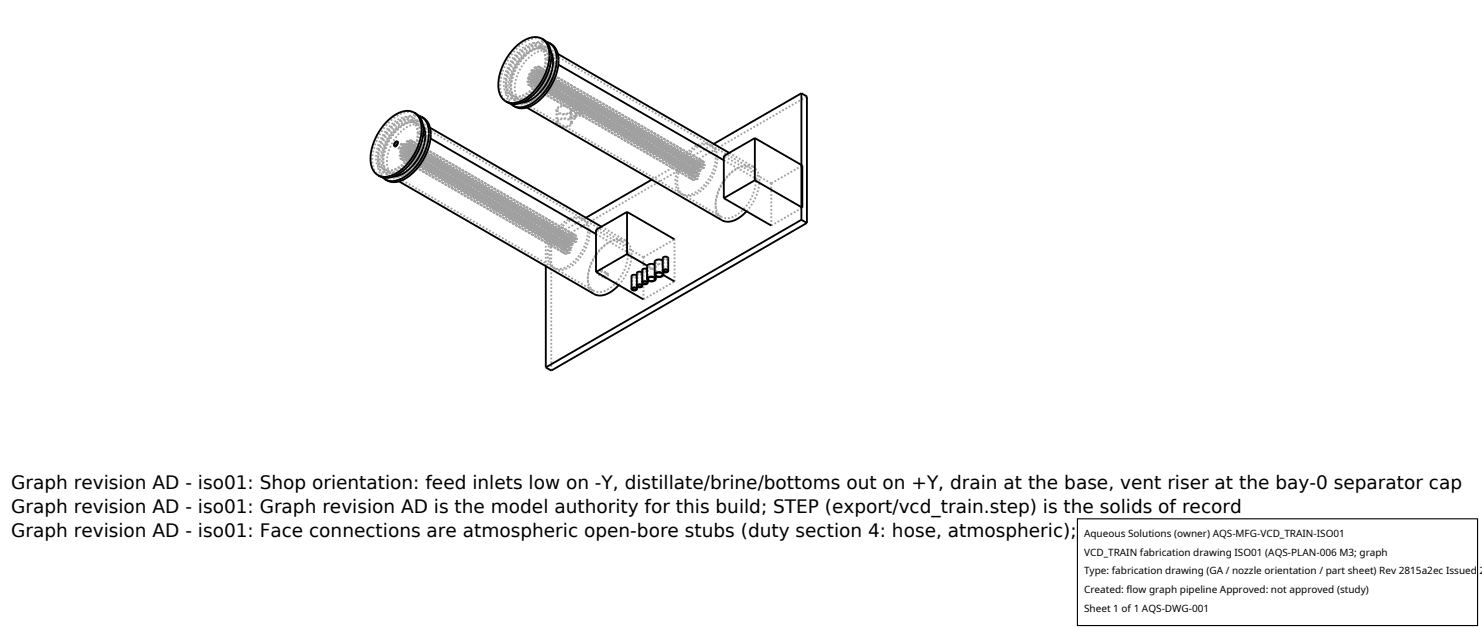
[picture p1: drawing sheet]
<svg xmlns="http://www.w3.org/2000/svg" width="212mm" height="90mm" viewBox="0 0 212 90" stroke-linecap="round" stroke-linejoin="round" font-family="sans-serif">
<g fill="none" stroke="#a0a0a0" stroke-width=".26" stroke-dasharray=".3 .3" stroke-linecap="butt">
<path d="M58.8 17.2l-.4-.1h-.5l-1.1 .4-1.1 .8-.9 1.2-.6 1.5-.2 1.2 .2 1.2 .3 .4 .3 .3M58.8 17.2l.7 .4M58.9 17.2l-.4-.2h-.6l-1.1 .4-1 .8-1 1.3-.6 1.4-.2 1.4 .2 1.2 .2 .4 .4 .3M58.9 17.2l.7 .4M59 16.9l-.4-.2h-.6l-1.2 .4-1.2 1-1 1.4-.7 1.5-.2 1.6 .3 1.2 .2 .4 .4 .3M59 16.9l.8 .4M59.4 16.2l-.5-.2h-.7l-.7 .2-.7 .3-1.3 1.1-1.3 1.6-.7 1.8-.3 1.8 .1 .8 .2 .7 .3 .5 .4 .4M59.5 17.6l-.5-.1-.5-.1-1 .4-1.1 .9-.9 1.2-.6 1.4-.2 1.3 .2 1.2 .2 .4 .4 .3M59.6 17.6l.4 .3 .3 .5 .2 1.1M59.6 19.1l-.2-1.1-.2-.4-.4-.4M59.7 19l-.2-1.1-.3-.4-.3-.3M59.8 16.5l-.6-.1-.6 .1-1.2 .6-1.3 1.1-1.1 1.4-.7 1.6-.3 1.7 .1 1.4 .2 .6 .4 .4"/>
<path d="M59.8 17.3l.6 .7M60 18.9l-.3-1.3-.3-.4-.4-.3M60 18.9l.4 .3M60.1 17.5l.4 .3 .3 .4 .2 1.3M60.1 17.5l1.3 .7M60.2 17.9l.3 .4 .3 .4 .2 1.1M60.2 17.9l22.9 13.3M60.3 19.4l-.2-1-.2-.5-.4-.3M60.5 16.8l-.6-.2h-.7l-.7 .2-.7 .3-1.3 1.1-1.2 1.6-.8 1.8-.3 1.8 .1 .8 .2 .7 .3 .5 .5 .4M60.5 19.5l-.1 1-.4 1.1-.6 1.1-.7 .9-.8 .7-.9 .4-.8 .1-.6-.1M61 19.5l-.1 1.2-.4 1.1-.7 1.2-.7 .9-.9 .8-.9 .5-.9 .1-.7-.2M61 19.5l.5 .3"/>
<path d="M61 19.8l-.1 1.1-.4 1-.6 1.1-.7 .9-.8 .7-.9 .4-.8 .1-.6-.1M72.9 14l.7 .2 .9-.2 .9-.5 .9-.8 .8-1 .6-1.1 .4-1.2 .1-1.1M72.9 14l.8 .4M73.1 13.7l.6 .2 .8-.2 .9-.4 .8-.7 .7-.9 .6-1.1 .3-1.1 .2-1M73.1 13.7l.7 .4M73.1 13.6l.7 .2 .7-.1 .8-.4 .9-.8 .7-.8 .5-1.1 .4-1.1 .1-1M73.1 13.6l.6 .4M73.7 14.4l-.4-.3-.3-.4-.3-1.2 .3-1.6 .6-1.5 1-1.4 1.2-1 1.2-.4h.6l.5 .2M73.7 14l.7 .2 .8-.2 .8-.4 .8-.7 .7-.9 .6-1 .3-1.1 .2-1M73.8 14.1l-.3-.3-.3-.4-.2-1.2 .2-1.4 .7-1.4 .9-1.2 1.1-.9 1-.4h.6l.4 .2M73.9 14.6l-.3-.3-.3-.4-.3-1.3 .2-1.5 .7-1.6 1-1.4 1.2-1 1.2-.4 .6 .1 .4 .1M73.9 14.6l1.3 .8"/>
<path d="M74.4 14.4l-.4-.3-.3-.4-.2-1.1 .2-1.4 .6-1.4 1-1.4 1.1-.8 1.1-.4h.5l.4 .2M74.4 14.4l22.9 13.3M74.5 14.6l-.8-.2M75.3 11.7l.2-.1 .2-.3M75.3 11.7l23.3 13.4M75.4 11.6h.1l.1-.3M75.4 11.6l23.2 13.4M75.5 11.1l.2-.1 .1-.3M75.5 12.1l.2-.1 .1-.2M75.5 11.1l23.2 13.4M75.5 12.1l23.2 13.4M75.5 11h.2v-.3"/>
<path d="M75.5 12.1l.2-.1v-.2M75.5 11l23.2 13.4M75.6 11.2l-.2 .2v.2M75.6 11.2l23.2 13.4M75.6 11.2l-.3 .2v.3M75.6 11.3v-.1M75.7 11.3l-.1-.1M75.7 10.6l-.2 .2v.2M75.7 11.7l-.2 .1v.3M75.7 10.6l23.2 13.4M75.7 11.7l23.2 13.4M75.7 10.6l-.2 .2v.3"/>
<path d="M75.7 10.7v-.1M75.7 11.8v-.1M75.8 10.7l-.1-.1M75.8 11.8l-.1-.1M75.8 11.4l.2-.1 .1-.2M75.8 10.5l.2-.1 .1-.2M75.8 12.3l.2-.1 .1-.2M75.8 11.4l23.2 13.4M75.8 10.5l23.2 13.4M75.8 12.3l23.2 13.4M75.8 10.4h.2l.1-.2M75.8 10.4l23.2 13.4"/>
<path d="M76 10.8l.2-.1 .1-.2M76 11.7l.2-.1 .1-.2M76 10.8l23.2 13.4M76 11.7l23.2 13.4M76 11l-.2 .1v.3M76 10.1l-.2 .1v.2M76 11.9l-.2 .1v.3M76 11l23.2 13.4M76 10.1l23.2 13.4M76 11.9l23.2 13.4M76 10.8l23.3 13.4M76 11.7l23.3 13.4"/>
<path d="M76.1 10.9l-.3 .2v.3M76.1 10l-.3 .2v.3M76.1 11.9l-.3 .1v.3M76.1 10.9l23.2 13.4M76.1 10l23.2 13.4M76.1 11.9l23.2 13.4M76.1 11.1l-.1-.1M76.1 10.2l-.1-.1M76.1 12l-.1-.1M76.1 11.1v-.2M76.1 10.2v-.2M76.1 12v-.1"/>
<path d="M76.3 11.1h.1l.2-.3M76.3 10.1l.1-.1 .2-.3M76.3 12.2l.2-.1 .1-.2M76.3 11.1l23.2 13.4M76.3 10.1l23.2 13.4M76.3 12.2l23.2 13.4M76.3 10.4l-.3 .1v.3M76.3 11.3l-.3 .1v.3M76.3 10.4l23.2 13.4M76.3 11.3l23.2 13.4M76.3 11.1l.1-.1 .1-.2M76.3 10h.1l.1-.2"/>
<path d="M76.3 12.2l.1-.1 .1-.2M76.3 10l23.2 13.4M76.3 10.5v-.1M76.3 11.4v-.1M76.5 10.5h.2l.1-.3M76.5 11.5l.2-.1 .1-.3M76.5 10.5l23.2 13.4M76.5 11.5l23.2 13.4M76.5 10.7l-.2 .1v.3M76.5 9.7l-.2 .1v.2M76.5 11.8l-.2 .1v.3M76.5 10.7l23.2 13.4"/>
<path d="M76.5 9.7l23.2 13.4M76.5 11.8l23.2 13.4M76.5 11.4h.2l.1-.3M76.5 11.4l23.2 13.4M76.5 9.6l-.3 .2 .1 .3M76.5 11.7l-.2 .2v.3M76.5 9.6l23.2 13.4M76.5 11.7l23.2 13.4M76.5 10.8v-.1M76.5 9.8v-.1M76.5 11.9v-.1M76.6 10.8l-.1-.1"/>
<path d="M76.6 9.7l-.1-.1M76.6 11.9l-.1-.2M76.7 10.9l.2-.1 .1-.3M76.7 10l.2-.1 .1-.3M76.7 10.9l23.2 13.4M76.7 10l23.2 13.4M76.7 10.1l-.2 .1v.3M76.7 11l-.2 .2v.2M76.7 10.1l23.2 13.4M76.7 11l23.2 13.4M76.7 10.8h.2l.1-.2M76.7 9.9h.2l.1-.3"/>
<path d="M76.7 10.8l23.2 13.4M76.7 9.9l23.2 13.4M76.7 11l-.2 .2v.3M76.7 10.1l23.3 13.4M76.7 11l23.3 13.4M76.8 10.2l-.1-.1M76.8 11.1l-.1-.1M76.9 10.5l-.2 .1v.2M76.9 9.5l-.2 .2v.2M76.9 10.5l23.3 13.4M76.9 9.5l23.3 13.4M77 10.4l-.3 .2v.3"/>
<path d="M77 9.5l-.3 .2v.3M77 10.4l23.2 13.4M77 9.5l23.2 13.4M77 10.6l-.1-.1M77 9.6l-.1-.1M77 10.5v-.1M77 9.6v-.1M77 10.1h.2l.2-.3M77 10.1l23.3 13.4M77.1 10.1h.1l.1-.3M77.1 10.1l23.2 13.4M77.1 6.7l-.5-.2h-.5l-1.1 .4-1 .9-.9 1.2-.6 1.5-.2 1.3 .2 1.1 .6 .7"/>
<path d="M77.1 6.7l.6 .4M77.1 6.6l-.4-.1h-.5l-1.1 .4-1.1 .8-1 1.3-.6 1.5-.2 1.4 .2 1.1 .3 .4 .4 .3M77.1 6.6l.8 .5M77.2 10.6l.2-.1 .1-.2M77.2 10.6l23.2 13.4M77.3 9.7l-.2 .2v.2M77.3 9.7l23.2 13.4M77.3 6.3l-.5-.1-.5-.1-1.2 .4-1.2 1-1 1.4-.7 1.6-.2 1.5 .2 1.3 .3 .4 .4 .3M77.3 6.3l.8 .5M77.3 9.7l-.3 .1v.3M77.3 9.8v-.1M77.4 9.8l-.1-.1"/>
<path d="M77.4 10.2l-.2 .1v.3M77.4 10.2l23.2 13.4M77.5 10.3l-.1-.1M77.7 5.7l-.6-.2h-.6l-.7 .1-.8 .4-1.4 1.1-1.1 1.5-.7 1.7-.4 1.9 .1 .8 .2 .7 .4 .6 .4 .3M77.7 7.1l-.4-.2h-.5l-1.1 .4-1.1 .9-.9 1.2-.6 1.4-.2 1.4 .2 1.1 .3 .4 .3 .3M77.9 7.1l.4 .3 .2 .4 .2 1.2M77.9 8.5l-.2-1.1-.6-.7M78 8.5l-.3-1.1-.2-.4-.4-.4M78 6l-.5-.1-.6 .1-1.3 .6-1.3 1.1-1 1.4-.7 1.6-.4 1.6 .1 1.5 .3 .5 .3 .5M78.1 6.8l.6 .6M78.2 8.3l-.2-1.2-.3-.5-.4-.3M78.2 8.3l.5 .3"/>
<path d="M78.3 6.9l.4 .3 .3 .5 .3 1.3M78.3 6.9l1.4 .8M78.4 7.4l.6 .7 .3 1.2M78.4 7.4l23 13.2M78.6 8.9l-.3-1.1-.2-.4-.4-.3M78.7 6.3l-.5-.2h-.7l-.7 .1-.7 .4-1.3 1-1.2 1.6-.8 1.7-.3 1.9v.8l.3 .7 .3 .6 .4 .3M78.7 9l-.1 1-.3 1.1-.6 1-.8 1-.8 .7-.8 .4-.8 .1-.7-.2M79.3 9l-.2 1-.4 1.2-.5 1.1-.9 1.1-.9 .8-.9 .5-.9 .1-.7-.2M79.3 9l.4 .2M79.3 9.3l-.2 1-.3 1-.6 1.1-.7 .9-.9 .8-.8 .4-.8 .1-.6-.2M79.5 15.7l.3 .5 .8 .2 .7-.2 .3-.2 .1-.3M79.5 17.5l.3 .5 .8 .2 .7-.2 .3-.2 .1-.3"/>
<path d="M79.5 17.5v-1.8M79.6 15.7l.3 .4 .6 .2 .8-.2 .2-.4M79.6 17.5l.3 .4 .6 .2 .7-.2 .3-.4M79.6 17.5v-1.8M81.3 15.3l-.5-.1h-.6l-.4 .2-.2 .3M81.3 17.1l-.5-.1h-.6l-.4 .2-.2 .3M81.4 15.3l-.6-.2h-.6l-.6 .3-.1 .3M81.4 17.1l-.6-.2h-.6l-.5 .3-.2 .3M81.5 15l.1 .1 .2 .1 .3-.1 .1-.1M81.5 16.8l.1 .1 .2 .1h.3l.1-.2M81.5 16.8v-1.8M81.5 15.7l-.2-.4"/>
<path d="M81.5 17.5l-.2-.4M81.5 17.5v-1.8M81.6 15l.2 .1 .3-.1M81.6 16.8l.2 .2 .3-.2M81.6 16.8v-1.8M81.7 15.7l-.1-.2-.2-.2M81.7 17.5l-.1-.2-.2-.2M81.7 17.5v-1.8M82.1 14.9l-.4-.1-.1 .2M82.1 16.7l-.4-.1-.1 .2M82.1 14.8h-.4l-.2 .2M82.1 16.6h-.4l-.2 .2"/>
<path d="M82.1 15v-.1M82.1 16.8v-.1M82.1 16.8v-1.8M82.2 14.5l.1 .2 .3 .1 .3-.1 .1-.2M82.2 16.3l.1 .2 .3 .1 .3-.1 .1-.2M82.2 16.3v-1.8M82.2 15l-.1-.2M82.2 16.8l-.1-.2M82.2 16.8v-1.8M82.3 14.5l.3 .2 .3-.2M82.3 16.3l.3 .2 .3-.2M82.3 16.3v-1.8"/>
<path d="M82.8 14.4h-.3l-.2 .1M82.8 16.2h-.3l-.2 .1M82.9 14.4l-.4-.1-.3 .2M82.9 16.2l-.4-.1-.3 .2M82.9 14.5l-.1-.1M82.9 16.3l-.1-.1M82.9 16.3v-1.8M83 14.5l-.1-.1M83 16.3l-.1-.1M83 16.3v-1.8M54.6 24.5l.8 .2 .8-.1 1-.5 .8-.8 .8-.9 .6-1.2 .4-1.1 .2-1.2M54.6 24.5l.8 .5"/>
<path d="M54.8 24.2l.7 .2 .7-.1 .8-.4 .9-.7 .7-1 .6-1 .4-1.1 .1-1.1M54.8 24.2l.8 .5M54.8 24.1l.7 .2 .8-.1 .8-.4 .8-.7 .7-.9 .6-1 .3-1.1 .1-1M54.8 24.1l.7 .4M55.4 25l-.4-.3-.3-.5-.2-1.2 .2-1.6 .7-1.6 1.1-1.4 1.2-.9 1.1-.4h.6l.4 .2M55.5 24.5l.7 .2 .8-.1 .7-.4 .8-.7 .8-1 .5-1 .4-1 .1-1.1M55.6 24.7l-.6-.7-.3-1.1 .3-1.5 .6-1.4 .9-1.3 1.1-.9 1.1-.3h.5l.4 .1M55.7 25.1l-.4-.3-.3-.4-.3-1.2 .3-1.6 .6-1.5 1-1.4 1.2-1 1.2-.4h.6l.5 .2M55.7 25.1l1.3 .8M56.1 25l-.4-.4-.2-.4-.2-1.1 .2-1.5 .6-1.4 .9-1.2 1.1-.8 1.1-.4h.6l.4 .1M56.1 25l23 13.2M56.3 25.2l-.9-.2"/>
<path d="M56.4 20.9l.8 .4M56.4 20.8l.8 .4M56.7 20.3l.8 .4M56.8 20.2l.7 .5M57.1 22.2l.2-.1 .1-.2M57.1 22.2l23.2 13.4M57.2 21.3l.3-.1 .1-.4M57.2 21.2h.2l.2-.3M57.2 21.6l.2-.1 .1-.2M57.2 22.7l.2-.1 .1-.3M57.2 21.6l23.2 13.4M57.2 22.7l23.2 13.4"/>
<path d="M57.2 22.6h.2l.1-.3M57.2 22.6l23.2 13.4M57.3 21.8l-.2 .1v.3M57.3 21.8l23.2 13.4M57.3 21.7l-.2 .2v.3M57.3 21.7l23.3 13.4M57.4 21.9l-.1-.1M57.4 21.9l-.1-.2M57.4 21.2l-.2 .1v.3M57.4 22.2l-.2 .2v.2M57.4 21.2l23.3 13.4M57.4 22.2l23.3 13.4"/>
<path d="M57.5 21.2l-.3 .1v.3M57.5 22.2l-.3 .2v.3M57.5 21.2l23.2 13.4M57.5 22.2l23.2 13.4M57.5 21.3l-.1-.1M57.5 22.3l-.1-.1M57.5 20.7l-.3 .2v.3M57.5 21.3v-.1M57.5 22.3v-.1M57.5 21.9h.3l.1-.3M57.5 21h.2l.2-.3M57.5 22.8h.2l.2-.3"/>
<path d="M57.5 21.9l23.3 13.4M57.5 21l23.3 13.4M57.5 22.8l23.3 13.4M57.5 20.7h-.1l-.2 .2-.1 .2 .1 .2M57.6 20.9l-.1-.2M57.6 21.9l.1-.1 .1-.2M57.6 21l.1-.1 .1-.2M57.6 22.8h.1l.1-.3M57.6 21.9l23.2 13.4M57.6 21l23.2 13.4M57.6 22.8l23.2 13.4M57.6 20.8l-.1-.1"/>
<path d="M57.8 21.3h.2l.1-.3M57.8 22.3l.2-.1 .1-.3M57.8 21.3l23.2 13.4M57.8 22.3l23.2 13.4M57.8 21.5l-.2 .1v.3M57.8 20.6l-.2 .1v.3M57.8 22.4l-.2 .2v.2M57.8 21.5l23.2 13.4M57.8 20.6l23.2 13.4M57.8 22.4l23.2 13.4M57.8 22.2h.2l.1-.3M57.8 22.2l23.2 13.4"/>
<path d="M57.8 21.5l-.3 .1v.3M57.8 20.6l-.3 .1v.3M57.8 22.4l-.3 .1v.3M57.8 21.6v-.1M57.8 20.7v-.1M57.8 22.5v-.1M57.9 21.6l-.1-.1M57.9 20.7l-.1-.1M57.9 22.5l-.1-.1M58 21.7l.2-.1 .1-.3M58 20.6h.2l.1-.3M58 22.7h.2l.1-.3"/>
<path d="M58 21.7l23.2 13.4M58 20.6l23.2 13.4M58 22.7l23.2 13.4M58 20.9l-.2 .1v.3M58 21.8l-.2 .2v.2M58 20.9l23.2 13.4M58 21.8l23.2 13.4M58 21.6h.2l.1-.2M58 20.6l.2-.1 .1-.2M58 22.7l.2-.1 .1-.2M58 21.6l23.2 13.4M58 20.9l-.2 .2v.2"/>
<path d="M58 21.8l-.2 .2v.3M58.1 21l-.1-.1M58.1 21.9l-.1-.1M58.2 21.1l.2-.1 .1-.2M58.2 22l.2-.1 .1-.2M58.2 21.1l23.2 13.4M58.2 22l23.2 13.4M58.2 21.3l-.2 .1v.2M58.2 20.2l-.2 .1v.3M58.2 22.3l-.2 .1v.3M58.2 21.3l23.2 13.4M58.2 20.2l23.2 13.4"/>
<path d="M58.2 22.3l23.2 13.4M58.2 21h.2l.1-.2M58.2 21l23.3 13.4M58.2 22l23.3 13.4M58.3 21.2l-.3 .2v.3M58.3 20.2l-.3 .1v.3M58.3 22.3l-.3 .1v.3M58.3 21.2l23.2 13.4M58.3 20.2l23.2 13.4M58.3 22.3l23.2 13.4M58.3 21.4l-.1-.1M58.3 20.3l-.1-.1"/>
<path d="M58.3 22.4l-.1-.1M58.3 21.3v-.1M58.3 20.3v-.1M58.3 22.4v-.1M58.5 21.4l.2-.1 .1-.2M58.5 20.5l.2-.1 .1-.2M58.5 21.4l23.2 13.4M58.5 20.5l23.2 13.4M58.5 20.7l-.3 .1v.2M58.5 21.6l-.3 .1v.3M58.5 20.7l23.2 13.4M58.5 21.6l23.2 13.4"/>
<path d="M58.5 21.4l.1-.1 .1-.2M58.5 20.5l.1-.1 .1-.2M58.5 20.6l-.3 .2v.3M58.5 21.5l-.3 .2v.3M58.5 20.6l23.2 13.4M58.5 21.5l23.2 13.4M58.5 20.8v-.1M58.5 21.7v-.1M58.5 20.8v-.2M58.5 21.7v-.2M58.7 21l-.2 .1v.3M58.7 20.1l-.2 .1v.3"/>
<path d="M58.7 21l23.2 13.4M58.7 20.1l23.2 13.4M58.7 20l-.2 .2v.3M58.7 20l23.2 13.4M58.7 21.1v-.1M58.7 20.2v-.1M58.8 21.1l-.1-.1M58.8 20.2l-.1-.2M58.8 20.7l.2-.1 .1-.2M58.8 20.7l23.2 13.4M58.9 21.1h.2l.1-.3M58.9 21.1l23.2 13.4"/>
<path d="M58.9 21.1l.2-.1 .1-.2M59 20.3l-.2 .1v.3M59 20.3l23.2 13.4M59 20.2l-.2 .2v.3M59 20.2l23.3 13.4M59.1 20.4l-.1-.1M59.1 20.4l-.1-.2M59.2 20.7l-.3 .2v.2M59.2 20.7l23.2 13.4M59.2 20.7l-.3 .1v.3M59.2 20.8v-.1M78 38v-3.6"/>
<path d="M78 34.4l5.7-3.3M78.7 34.8l-.7-.4M78.7 34.8l36.5-21M79.1 38.2l-.4-.3-.3-.4-.2-1.1 .2-1.4 .7-1.5 .9-1.2 1.1-.9 1.1-.4 .9 .2M79.3 38.4l-.3-.3-.3-.4-.2-1.2 .2-1.3 .6-1.5 .9-1.3 1.1-.9 1.1-.3h.5l.5 .1M79.3 38.4l5.5 3.1M80.3 35.6l.2-.1 .1-.2M80.4 35l.2-.1 .1-.2M80.4 36.1l.2-.1 .1-.3M80.4 36h.2l.1-.3M80.5 35.2l-.2 .1v.3M80.6 35.1l-.3 .2v.3"/>
<path d="M80.6 35.3l-.1-.1M80.6 35.3v-.2M80.7 34.6l-.3 .1v.3M80.7 35.6l-.3 .2v.2M80.7 35.6l-.3 .1v.4M80.7 34.7v-.1M80.7 35.7v-.1M80.8 35.3h.2l.1-.3M80.8 34.4h.2l.1-.3M80.8 36.2h.2l.1-.3M80.8 35.3h.1l.1-.3M80.8 34.4l.2-.1v-.2"/>
<path d="M80.8 36.2h.1l.1-.3M81 34.7h.2l.1-.3M81 35.7l.2-.1 .1-.3M81 34.9l-.2 .2v.2M81 34l-.2 .1v.3M81 35.8l-.2 .2v.2M81 34.7l.2-.1 .1-.2M81 35.6h.2l.1-.3M81 34.9l-.2 .1v.3M81 35.8l-.2 .1v.3M81 35v-.1M81 34.1v-.1"/>
<path d="M81 35.9v-.1M81.1 35l-.1-.1M81.1 34.1l-.1-.1M81.1 35.9l-.1-.1M81.2 35.1l.2-.1 .1-.3M81.2 34l.2-.1 .1-.2M81.2 36.1h.2l.1-.3M81.2 34.3l-.2 .2v.2M81.2 35.2l-.2 .2v.2M81.2 35h.2l.1-.2M81.2 36.1l.2-.1 .1-.2M81.2 35.2l-.2 .2v.3"/>
<path d="M81.3 34.4l-.1-.1M81.3 35.3l-.1-.1M81.4 34.5l.2-.1 .1-.2M81.4 35.4l.2-.1 .1-.2M81.4 34.7l-.2 .1v.2M81.4 33.6l-.2 .1v.3M81.4 35.7l-.2 .1v.3M81.5 34.4h.1l.1-.2M81.5 35.4l.1-.1 .1-.2M81.5 34.6l-.3 .2v.3M81.5 33.6l-.3 .1v.3M81.5 35.7l-.3 .1v.3"/>
<path d="M81.5 34.8l-.1-.1M81.5 33.7l-.1-.1M81.5 35.8l-.1-.1M81.5 34.7v-.1M81.5 33.7v-.1M81.5 35.8v-.1M81.7 34.8l.2-.1 .1-.2M81.7 33.9l.2-.1 .1-.2M81.7 34.1l-.2 .1v.2M81.7 35l-.2 .1v.3M81.7 34l-.3 .2v.3M81.7 34.9l-.3 .2v.3"/>
<path d="M81.7 34.2v-.1M81.7 35.1v-.1M81.7 34.2v-.2M81.7 35.1v-.2M81.9 34.4l-.2 .1v.3M81.9 33.5l-.2 .1v.3M81.9 33.4l-.2 .2v.3M82 34.5l-.1-.1M82 33.6l-.1-.1M82 33.6l-.1-.2M82 34.1l.2-.1 .1-.2M82.1 34.5h.2l.1-.3"/>
<path d="M82.1 34.5l.2-.1 .1-.2M82.2 33.7l-.2 .1v.3M82.3 33.6l-.3 .2v.3M82.3 33.8l-.1-.1M82.3 33.8v-.2M82.4 34.1l-.3 .2v.2M82.4 34.1l-.3 .1v.3M82.4 34.2v-.1M83.1 31.2l.4 .3 .2 .4 .3 1.1M83.4 31.3l.3 .4 .3 .4 .2 1.1M83.4 31.3l5.4 3.2M84 33l-.2 1.1-.3 1.1-.6 1-.7 1-.9 .7-.8 .4-.8 .1-.6-.2"/>
<path d="M84.2 33.2l-.1 1.1-.4 1-.6 1.1-.7 .9-.9 .7-.7 .4-.8 .2-.7-.2M85.1 33.4l5.1 3M85.4 39.2l.4-.1 .1-.4M85.4 39.2l1 .5M85.5 39.1l.2-.1 .2-.3M85.5 39.1l.9 .5M85.8 38.6l-.3 .1v.4M85.8 38.6l.9 .5M85.8 38.5h-.2l-.1 .2-.1 .3v.2M85.8 38.5l1 .5M85.9 38.7l-.1-.1M85.9 32.4l3.4 1.9"/>
<path d="M85.9 38.7l-.1-.2M86.4 39.7l.3-.1 .1-.4M86.4 39.6l.3-.1 .1-.2M86.7 39.1l-.3 .2v.3M86.8 39h-.2l-.2 .3-.1 .2 .1 .2M86.8 39.3l-.1-.2M86.8 39.2v-.2M88.8 34.5l.4 .3 .3 .5 .2 1.1M89.3 34.3l-.5-.2h-.5l-1.3 .5-1.1 .9-1 1.4-.7 1.5-.2 1.5 .2 1.3 .3 .5 .4 .3M89.7 36.4l-.1 1-.4 1-.6 1.1-.7 1-.8 .7-.9 .4-.7 .1-.7-.2M90.2 39.5l.1 .1 .3 .1 .2-.1 .2-.1M90.2 36.4l-.2-1.3-.3-.4-.4-.4"/>
<path d="M90.3 39.5l.3 .1 .3-.1M90.3 39.5v1.8M90.8 39.3h-.3l-.2 .2M90.9 39.5l-.1-.2M90.9 39.5v1.8M91 39l.1 .2h.2h.3l.1-.2M91 39.5v-.1M91 39.5v1.4M91.1 39l.2 .2 .3-.2M91.1 39v1.8M91.6 38.9h-.4l-.1 .1M91.6 39v-.1"/>
<path d="M91.6 39v1.8M91.7 38.6l.1 .1 .3 .1 .3-.1 .1-.1M91.7 39v-.1M91.7 39v1.4M91.8 38.6l.3 .1 .3-.1M91.8 38.6v1.8M91.9 36.7l-6.8-3.9M91.9 36.7l4.4-2.5M92.3 38.4h-.3l-.2 .2M92.4 38.6l-.1-.2M92.4 38.6v1.8M92.4 38l.2 .3 .4 .1 .5-.1 .2-.3"/>
<path d="M92.5 38.6l-.1-.2M92.5 38.6v1.4M92.5 38l.2 .2 .3 .1 .4-.1 .1-.2M92.5 38v1.8M93.1 25.7l8.8-5.2M93.4 37.8h-.5l-.4 .2M93.5 37.4l.2 .2 .4 .2 .5-.1 .1-.3M93.5 38l-.1-.2M93.5 38v1.8M93.6 37.4l.2 .2 .3 .1 .3-.1 .2-.2M93.6 37.4v1.8M93.7 38l-.2-.2"/>
<path d="M93.7 38v1.5M94.5 37.2l-.6-.1-.3 .3M94.6 37.4l-.1-.2M94.6 37.4v1.8M94.7 36.9l.1 .1 .2 .1 .3-.1 .1-.1M94.7 39.3l-2.3-1.4M94.7 37.4v-.2M94.7 37.4v1.4M94.8 36.9l.2 .1 .3-.1M94.8 36.9v1.8M95.3 36.8l-.4-.1-.1 .2M95.3 36.9v-.1"/>
<path d="M95.3 36.9v1.8M97.3 27.7l-.4-.3-.2-.5-.2-1.1 .2-1.5 .6-1.4 1-1.2 1.1-.9 1.1-.3 .9 .1M97.6 27.8l-.4-.3-.3-.4-.2-1.1 .2-1.4 .7-1.5 .9-1.2 1.1-.9 1.1-.4h.5l.4 .2M97.6 27.8l5.4 3.2M98.6 25.1l.2-.1 .1-.3M98.6 25h.1l.1-.3M98.7 24.5l.2-.1 .1-.3M98.7 25.5l.2-.1 .1-.2M98.7 24.4h.2l.1-.3M98.8 24.6l-.2 .2v.2M98.8 24.6l-.2 .2v.3M98.8 24.7v-.1"/>
<path d="M98.9 24.7l-.1-.1M98.9 24l-.2 .2v.2M98.9 25.1l-.2 .1v.3M98.9 24l-.2 .2v.3M99 24.1l-.1-.1M99 25.2l-.1-.1M99 24.8l.2-.1 .1-.2M99 23.9l.2-.1 .1-.2M99 25.7l.2-.1 .1-.2M99 23.8h.2l.1-.2M99.2 24.2l.2-.1 .1-.2M99.2 25.1h.2l.1-.3"/>
<path d="M99.2 24.4l-.2 .1v.3M99.2 23.5l-.2 .1v.2M99.2 25.3l-.2 .1v.3M99.3 24.2l.1-.1 .1-.2M99.3 25.1l.1-.1 .1-.2M99.3 24.3l-.3 .2v.3M99.3 23.4l-.3 .2v.3M99.3 25.3l-.3 .1v.3M99.3 24.5l-.1-.1M99.3 23.6l-.1-.1M99.3 25.4l-.1-.1M99.3 24.5v-.2"/>
<path d="M99.3 23.6v-.2M99.3 25.4v-.1M99.5 24.5h.2l.1-.3M99.5 23.5l.2-.1 .1-.3M99.5 25.6l.2-.1 .1-.2M99.5 23.8l-.2 .1v.3M99.5 24.7l-.2 .1v.3M99.5 24.5l.2-.1v-.2M99.5 23.4h.2v-.2M99.5 25.6l.2-.1v-.2M99.5 23.8l-.3 .1v.3M99.5 24.7l-.3 .1v.3"/>
<path d="M99.5 23.9v-.1M99.5 24.8v-.1M99.7 23.9h.2l.1-.3M99.7 24.9l.2-.1 .1-.3M99.7 24.1l-.2 .1v.3M99.7 23.1l-.2 .1v.2M99.7 25.2l-.2 .1v.3M99.7 23.9l.2-.1 .1-.2M99.7 24.8h.2l.1-.3M99.7 23l-.2 .2v.3M99.7 25.1l-.2 .2v.3M99.7 24.2v-.1"/>
<path d="M99.7 23.2v-.1M99.7 25.3v-.1M99.8 24.2l-.1-.1M99.8 23.1l-.1-.1M99.8 25.3l-.1-.2M99.9 24.3l.2-.1 .1-.3M99.9 23.4l.2-.1 .1-.3M99.9 23.5l-.2 .2v.2M99.9 24.4l-.2 .2v.2M99.9 24.2h.2l.1-.2M99.9 23.3h.2l.1-.3M100 23.5l-.3 .1v.3"/>
<path d="M100 24.4l-.3 .2v.3M100 23.6l-.1-.1M100 24.5l-.1-.1M100 23.6v-.1M100 24.5v-.1M100.2 23.9l-.3 .1v.2M100.2 22.9l-.3 .2v.2M100.2 23.8l-.3 .2v.3M100.2 22.9l-.3 .1v.4M100.2 24v-.1M100.2 23v-.1M100.2 23.9v-.1"/>
<path d="M100.3 23.5h.2l.1-.3M100.3 23.5h.1l.1-.3M100.4 24l.2-.1 .1-.2M100.5 23.1l-.2 .1v.3M100.5 23.2v-.1M100.6 23.2l-.1-.1M100.6 23.6l-.2 .1v.3M100.7 23.7l-.1-.1M101.4 20.6l.6 .7 .2 1.2M101.6 20.8l.4 .3 .3 .5 .2 1.1M101.6 20.8l5.5 3.2M102.2 22.5l-.1 1.1-.4 1-.5 1.1-.8 .9-.7 .7-.9 .4-.8 .2-.7-.2"/>
<path d="M102.5 22.7l-.1 1-.4 1-.6 1.1-.7 .9-.8 .7-.8 .5-.8 .1-.7-.2M103 31l-.3-.3-.3-.5-.2-1.2 .3-1.4 .6-1.3 .9-1.3 1.1-.9 1.1-.3h.5l.4 .2M103.4 22.9l5.1 2.9M104.2 21.8l3.3 2M106.6 30.2l.8-1.1 .6-1.1 .3-1.1 .2-1.1M107.1 24l.4 .3 .2 .4 .2 1.1M107.5 23.8l-.4-.2h-.6l-1.2 .4-1.2 1.1-1 1.3-.7 1.5-.2 1.6 .2 1.2 .3 .4 .4 .4M107.9 25.8l-.1 1.1-.4 1.1-.5 1-.7 .9-.8 .6-.9 .5-.8 .2-.7-.2M108.5 25.8l-.3-1.2-.3-.5-.4-.3M110.2 26.2l-6.8-3.9M110.2 32.2v-6M110.2 32.2l4.4-2.5"/>
<path d="M110.2 26.2l4.4-2.6M78.7 52.9v-18.1M84.8 41.5l-.4-.3-.3-.4-.1-1.2 .2-1.4 .6-1.4 .9-1.2 1.1-.9 1.1-.4h.6l.3 .2M88.4 40.7l.7-.9 .6-1.1 .4-1.3 .1-1M91.9 42.8v-6.1M91.9 42.8l4.4-2.6M96.3 40.2v-6"/>
</g>
<g fill="none" stroke="#000" stroke-width=".26">
<path d="M59.1 16.1l.6 .4 .4 .5 .3 .6 .1 .8-.3 1.8-.8 2-1.3 1.7-.7 .6-.8 .5-.6 .3-.7 .1-.6-.1-.7-.3M59.1 16.1l.5 .3 .3 .5 .2 .7 .1 .8v.9l-.3 1-.7 1.7-1.3 1.7-1.3 1.1-.7 .3-.7 .1h-.6l-.6-.2M59.1 16.1l-.5-.2-.6-.1-.7 .2-.7 .3-1.4 1.1-1.2 1.6-.8 1.8-.3 1.8 .1 .7 .2 .8 .3 .5 .5 .4M59.8 16.5l.4 .2M60.2 16.7l.4 .4 .4 .5 .2 .6 .1 .8-.3 1.7-.8 1.9-1.2 1.7-1.4 1.1-.7 .3-.7 .1h-.6l-.6-.2M60.2 16.7l.6 .4 .3 .4 .3 .7 .1 .8-.2 1.8-.9 2-1.2 1.7-.8 .6-.7 .5-.7 .3-.7 .1-.6-.1-.7-.3M60.4 18l.3 .6v.7M60.4 19.2l.3 .1M60.7 19.3l-.1 1.1-.3 1-.5 1-.6 .9-.7 .8-.8 .6-.7 .4-.7 .1M61.4 18.2l24.5 14.2M61.5 19.8l23.6 13.6M72.9 14.8l.4 .3"/>
<path d="M75.2 15.4l28 16.1 .8 .2 .9-.2 .9-.6 .8-.7M77.4 5.5l.5 .4 .5 .5 .2 .7 .1 .8v1l-.2 .9-.9 1.9-1.2 1.6-.7 .7-.8 .5-.7 .3-.8 .1-.6-.1-.6-.3M77.4 5.5l.5 .4 .3 .5 .2 .7 .1 .9-.3 1.7-.8 1.8-1.2 1.6-.8 .7-.7 .5-.6 .3-.7 .1h-.6l-.6-.2M77.4 5.5l-.5-.2h-.7l-.6 .1-.7 .4-1.4 1.1-1.2 1.6-.8 1.8-.3 1.8v.8l.2 .6 .4 .6 .4 .4M78 6l.4 .1M78.4 6.1l.5 .4 .3 .6 .3 .7v.8l-.3 1.7-.8 1.8-1.1 1.6-.8 .7-.7 .5-.7 .3-.7 .1h-.6l-.5-.2M78.4 6.1l.6 .4 .4 .5 .3 .6 .1 .9-.1 1-.2 .9-.8 1.9-1.2 1.6-.7 .7-.9 .5-.7 .3-.8 .1-.5-.1-.6-.3M78.7 7.4l.2 .6 .1 .8M78.7 8.6l.3 .2M79 8.8l-.1 1-.3 1-.4 .9-.6 1-.8 .8-.7 .6-.9 .4-.7 .1M79.7 7.7l24.5 14.1M79.7 9.2l23.7 13.7"/>
<path d="M107.8 19.7l-4.4 2.6v6M107.8 19.7l6.8 3.9v6.1l-6.8-4M107.8 19.7v6M114.5 13.3v18.1M114.5 13.3l.7 .5v18M114.5 13.3l-12.6 7.2M54.7 25.3l.3 .3M56.5 20.3l.2-.1 .1 .2-.1 .4-.3 .1-.1-.2zM56.5 20.3h.2l.1 .2-.1 .2-.2 .1-.1-.2zM57 25.9l28 16.1 .7 .2 .9-.2 .9-.5 .9-.8M78 38v14.5M85.1 38.8l6.8 4"/>
<path d="M89.6 30.3l-4.5 2.5v6M89.6 36.3l2.8 1.6M89.6 30.3v6M89.6 30.3l6.7 3.9M89.6 36.3l-4.5 2.5M91 39.4l-.4-.2-.4 .2v1.9M91.7 38.9l-.4-.1-.3 .2v1.8M92.4 39.8l.2-.2 .4-.1 .5 .1 .2 .2M92.4 39.8l.2 .3 .4 .1 .5-.1 .2-.3M92.4 38.4l-.4-.1-.3 .2v1.9M92.6 39.7l.6-.1 .3 .1v.2l-.2 .2h-.4l-.3-.2zM93.1 25.7l-9.4 5.4"/>
<path d="M93.5 37.8l-.6-.1-.5 .2v1.9M93.5 39.2l.2-.2 .4-.1 .4 .1 .2 .2M93.5 39.2l.2 .3 .4 .1 .5-.1 .1-.3M93.7 39.5v.3M93.7 39.1l.6-.2 .2 .2 .1 .1-.2 .3h-.4l-.3-.2zM94.7 37.2l-.6-.2-.6 .3v1.9M94.7 38.7l.1-.2h.2h.3l.1 .2M94.7 38.7l.1 .1 .2 .1 .3-.1 .1-.1M94.7 38.7v-1.9l.3-.2 .3 .1 .1 .1v1.9M94.7 39.3l1.6 .9M94.7 38.8v.4M94.8 38.6l.3-.1 .2 .2-.3 .1-.2-.1z"/>
<path d="M103.4 28.3l6.8 3.9M107.8 25.7l-4.4 2.6M114.5 31.4l.7 .4M114.5 31.4l-36.5 21.1M115.2 31.8l-36.5 21.1-.7-.4M90.2 41.3l.1-.2 .3-.1 .3 .1 .1 .2M90.2 41.3l.1 .1 .2 .1 .3-.1 .2-.1M90.3 41.2l.4-.1 .2 .2-.4 .1-.2-.1zM91 40.8l.1-.1 .2-.1 .3 .1 .1 .1M91 40.8l.1 .2h.2h.3l.1-.2M91 40.9v.4M91.1 40.7h.3l.2 .1-.3 .2-.2-.1z"/>
<path d="M91.7 40.4l.1-.2 .3-.1 .3 .1 .1 .2M91.7 40.4l.1 .1 .3 .1 .3-.1 .1-.1M91.7 40.4v.4M91.9 40.3l.3-.1 .2 .2-.1 .1h-.3l-.2-.1zM92.5 40v.4"/>
</g>
<path d="M153.9 74.1h57.1v15.2h-57.1z" fill="#fff" stroke="#000" stroke-width=".16"/>
<g font-size="2.6">
<text x="1.6" y="69.8">Graph revision AD - iso01: Shop orientation: feed inlets low on -Y, distillate/brine/bottoms out on +Y, drain at the base, vent riser at the bay-0 separator cap</text>
<text x="1.6" y="73.3">Graph revision AD - iso01: Graph revision AD is the model authority for this build; STEP (export/vcd_train.step) is the solids of record</text>
<text x="1.6" y="76.7">Graph revision AD - iso01: Face connections are atmospheric open-bore stubs (duty section 4: hose, atmospheric); the schedule elevations draw as issued</text>
</g>
<g font-size="1.4">
<text x="154.8" y="76.6">Aqueous Solutions (owner) AQS-MFG-VCD_TRAIN-ISO01</text>
<text x="154.8" y="79.3">VCD_TRAIN fabrication drawing ISO01 (AQS-PLAN-006 M3; graph</text>
<text x="154.8" y="82">Type: fabrication drawing (GA / nozzle orientation / part sheet) Rev 2815a2ec Issued 2</text>
<text x="154.8" y="84.7">Created: flow graph pipeline Approved: not approved (study)</text>
<text x="154.8" y="87.4">Sheet 1 of 1 AQS-DWG-001</text>
</g>
</svg>
